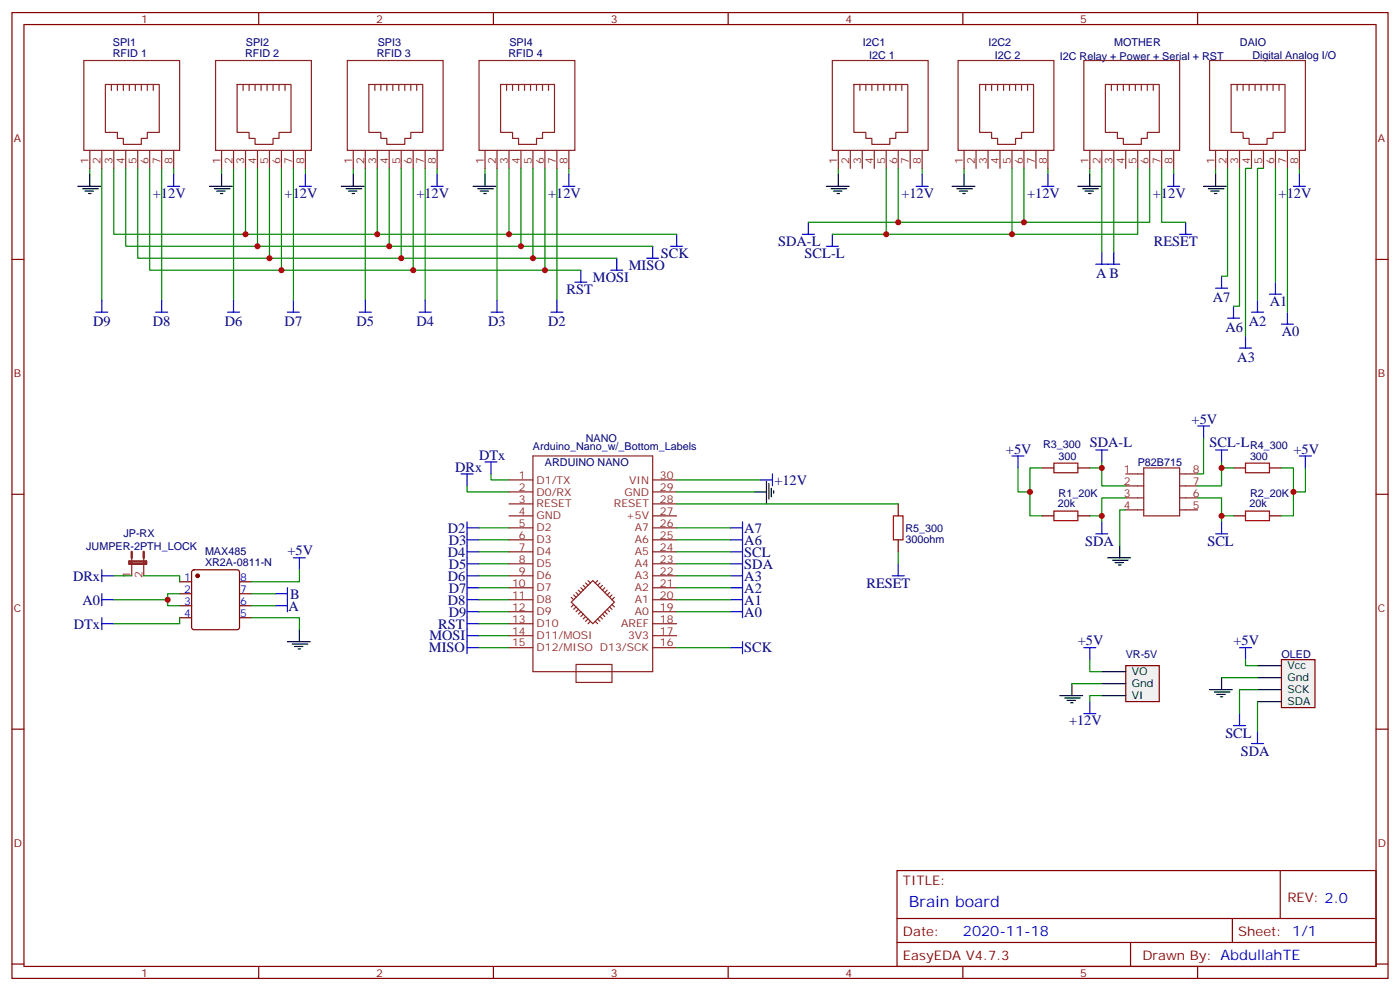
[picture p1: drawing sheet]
<svg xmlns="http://www.w3.org/2000/svg" width="412mm" height="292mm" viewBox="0 0 412 292" stroke-linecap="round" stroke-linejoin="round" font-family="sans-serif">
<g fill="none" stroke="#870000" stroke-width=".35">
<path d="M3.5 3.7h405.4v284.3h-405.4zM7.1 7.2h398.2v277.3h-398.2zM76.2 3.7v3.5M145.3 3.7v3.5M214.5 3.7v3.5M283.6 3.7v3.5M352.8 3.7v3.5M3.5 76.4h3.6M405.3 76.4h3.6M306.9 137.8h3.5M317.5 137.8h3.5M363.4 137.8h3.5"/>
<path d="M373.9 137.8h3.6M3.5 145.5h3.6M306.9 151.9h3.5M317.5 151.9h3.5M363.4 151.9h3.5M373.9 151.9h3.6M405.3 145.5h3.6M3.5 214.7h3.6M405.3 214.7h3.6M264.2 256.3h141.1v28.2h-141.1zM377.1 256.3v14.1M264.2 270.4h141.1"/>
<path d="M264.2 277.5h141.1M333 277.5v7M363 270.4v7.1M3.5 283.8h3.6M76.2 284.5v3.5M145.3 284.5v3.5M214.5 284.5v3.5M283.6 284.5v3.5M352.8 284.5v3.5M405.3 283.8h3.6"/>
</g>
<path d="M222.2 144.8h3.6M225.8 141.6v6.7M226.5 142.3v4.6M227.2 143.8v2.4M227.9 144.5v.7" fill="none" stroke="#000" stroke-width=".35"/>
<g fill="none" stroke="#008700" stroke-width=".35">
<path d="M26.5 49.6v1.7M30 49.6v38.8M33.5 49.6v19.4h165.8M37 49.6v22.9h155.3M40.6 49.6v26.4h141.1M44.1 49.6v30h127M47.6 49.6v38.8M51.2 49.6v1.7M65.3 49.6v1.7M68.8 49.6v38.8M72.3 49.6v19.4M75.8 49.6v22.9"/>
<path d="M79.4 49.6v26.4M82.9 49.6v30M90 49.6v1.7M104.1 49.6v1.7M107.6 49.6v38.8M111.1 49.6v19.4M114.7 49.6v22.9M118.2 49.6v26.4M121.7 49.6v30M125.2 49.6v38.8M128.8 49.6v1.7M142.9 49.6v1.7"/>
<path d="M146.4 49.6v38.8M149.9 49.6v19.4M153.5 49.6v22.9M157 49.6v26.4M160.5 49.6v30M164 49.6v38.8M167.6 49.6v1.7M246.9 49.6v1.7M271.6 49.6v1.7M284 49.6v1.7M308.7 49.6v1.7M321 49.6v1.7"/>
<path d="M345.7 49.6v1.7M358.1 49.6v1.7M382.8 49.6v1.7"/>
</g>
<path d="M310.4 136.3h7.1v2.9h-7.1zM366.9 136.3h7v2.9h-7zM310.4 150.5h7.1v2.8h-7.1zM366.9 150.5h7v2.8h-7z" fill="none" stroke="#a10000" stroke-width=".35"/>
<g fill="none" stroke="#00f" stroke-width=".35">
<path d="M171.1 79.6v3.5M179.9 79.6h3.5M181.7 76v3.6M190.5 76h3.5M192.3 72.5v3.5M197.6 72.5h3.5M199.3 69v3.5M169.3 83.1h3.6M137.6 190.7h3.5M137.6 181.9v10.5M137.6 187.1h3.5M137.6 183.6h3.5"/>
<path d="M215.2 190.7h3.5M218.7 188.9v3.5"/>
</g>
<g fill="none" stroke="#8c2424" stroke-width=".35">
<path d="M24.7 17.8h28.2v26.5h-28.2zM63.5 17.8h28.2v26.5h-28.2zM102.3 17.8h28.2v26.5h-28.2zM141.1 17.8h28.2v26.5h-28.2zM31 24.9h15.9v14.1h-3.5v1.7h-1.8v1.8h-5.3v-1.8h-1.7v-1.7h-3.6zM32.8 24.9v1.7M34.6 24.9v1.7M36.3 24.9v1.7M38.1 24.9v1.7M39.9 24.9v1.7M41.6 24.9v1.7M43.4 24.9v1.7"/>
<path d="M45.2 24.9v1.7M69.8 24.9h15.9v14.1h-3.5v1.7h-1.8v1.8h-5.3v-1.8h-1.7v-1.7h-3.6zM71.6 24.9v1.7M73.4 24.9v1.7M75.1 24.9v1.7M76.9 24.9v1.7M78.7 24.9v1.7M80.4 24.9v1.7M82.2 24.9v1.7M84 24.9v1.7M108.7 24.9h15.8v14.1h-3.5v1.7h-1.8v1.8h-5.3v-1.8h-1.7v-1.7h-3.5zM110.4 24.9v1.7"/>
<path d="M112.2 24.9v1.7M113.9 24.9v1.7M115.7 24.9v1.7M117.5 24.9v1.7M119.2 24.9v1.7M121 24.9v1.7M122.8 24.9v1.7M147.5 24.9h15.8v14.1h-3.5v1.7h-1.8v1.8h-5.2v-1.8h-1.8v-1.7h-3.5zM149.2 24.9v1.7M151 24.9v1.7M152.8 24.9v1.7M154.5 24.9v1.7"/>
<path d="M156.3 24.9v1.7M158 24.9v1.7M159.8 24.9v1.7M161.6 24.9v1.7M26.5 44.3v5.3M30 44.3v5.3M33.5 44.3v5.3M37 44.3v5.3M40.6 44.3v5.3M44.1 44.3v5.3M47.6 44.3v5.3M51.2 44.3v5.3"/>
<path d="M65.3 44.3v5.3M68.8 44.3v5.3M72.3 44.3v5.3M75.8 44.3v5.3M79.4 44.3v5.3M82.9 44.3v5.3M86.4 44.3v5.3M90 44.3v5.3M104.1 44.3v5.3M107.6 44.3v5.3M111.1 44.3v5.3M114.7 44.3v5.3"/>
<path d="M118.2 44.3v5.3M121.7 44.3v5.3M125.2 44.3v5.3M128.8 44.3v5.3M142.9 44.3v5.3M146.4 44.3v5.3M149.9 44.3v5.3M153.5 44.3v5.3M157 44.3v5.3M160.5 44.3v5.3M164 44.3v5.3M167.6 44.3v5.3"/>
</g>
<path d="M331.6 196h9.9v10.6h-9.9z" fill="#f0f0f0" stroke="#870000" stroke-width=".35"/>
<g fill="none" stroke="#000" stroke-width=".35">
<path d="M326.3 164.2h6.7M327.7 164.9h4.6M328.4 165.6h2.5M329.5 166.3h.7M329.8 160.7v3.5M324.6 197.7h7M312.2 204.8h6.7M313.6 205.5h4.6M314.3 206.2h2.5M315.4 206.9h.7M315.7 201.3v3.5M324.6 201.3h7"/>
<path d="M324.6 204.8h7"/>
</g>
<g fill="none" stroke="#00f" stroke-width=".35">
<path d="M236.4 69h3.5M238.1 65.4v3.6M243.4 72.5h3.5M245.2 69v3.5M347.5 69h3.5M349.2 65.4v3.6M373.9 86.6h3.6M375.7 83.1v3.5M377.5 95.4h3.5M379.2 91.9v3.5M298.1 134.2h3.5M299.9 134.2v3.6"/>
<path d="M322.8 132.5h3.5M324.6 132.5v3.5M352.8 125.4h3.5M354.5 125.4v3.5M358.1 132.5h3.5M359.8 132.5v3.5M382.8 134.2h3.5M384.5 134.2v3.6M322.8 157.2h3.5M324.6 153.6v3.6M358.1 157.2h3.5M359.8 153.6v3.6"/>
<path d="M30 169.5h3.5M30 167.7v3.6M215.2 166h3.5M215.2 162.5h3.5M215.2 176.6h3.5M218.7 160.7v7M218.7 174.8v7.1M262.8 169.5h3.5M264.6 166v3.5M30 181.9v3.5M30 183.6h3.5M215.2 180.1h3.5"/>
<path d="M319.3 190.7h3.5M321 190.7v3.5M319.3 210.1h3.5M321 206.6v3.5"/>
</g>
<g fill="none" stroke="#008700" stroke-width=".35">
<path d="M261.1 49.6v19.4M264.6 49.6v15.8M298.1 49.6v19.4M301.6 49.6v15.8M335.1 49.6v19.4h-89.9M338.7 49.6v15.8h-100.6M342.2 49.6v15.8h7M324.6 136v7.1h7M359.8 136v7.1h-7M359.8 137.8h3.6M331.6 150.1h-1.8v10.6M352.8 146.6h7v7"/>
<path d="M264.6 162.5v3.5M321 194.2v3.5h3.6M315.7 201.3h8.9M324.6 204.8h-3.6v1.8"/>
</g>
<g fill="none" stroke="#8c2424" stroke-width=".35">
<path d="M245.2 17.8h28.2v26.5h-28.2zM282.2 17.8h28.2v26.5h-28.2zM319.3 17.8h28.2v26.5h-28.2zM356.3 17.8h28.2v26.5h-28.2zM251.5 24.9h15.9v14.1h-3.5v1.7h-1.8v1.8h-5.3v-1.8h-1.7v-1.7h-3.6zM253.3 24.9v1.7M255.1 24.9v1.7M256.8 24.9v1.7M258.6 24.9v1.7M260.3 24.9v1.7M262.1 24.9v1.7M263.9 24.9v1.7"/>
<path d="M265.6 24.9v1.7M288.6 24.9h15.8v14.1h-3.5v1.7h-1.7v1.8h-5.3v-1.8h-1.8v-1.7h-3.5zM290.3 24.9v1.7M292.1 24.9v1.7M293.9 24.9v1.7M295.6 24.9v1.7M297.4 24.9v1.7M299.2 24.9v1.7M300.9 24.9v1.7M302.7 24.9v1.7M325.6 24.9h15.9v14.1h-3.5v1.7h-1.8v1.8h-5.3v-1.8h-1.8v-1.7h-3.5zM327.4 24.9v1.7"/>
<path d="M329.1 24.9v1.7M330.9 24.9v1.7M332.7 24.9v1.7M334.4 24.9v1.7M336.2 24.9v1.7M338 24.9v1.7M339.7 24.9v1.7M362.7 24.9h15.8v14.1h-3.5v1.7h-1.8v1.8h-5.3v-1.8h-1.7v-1.7h-3.5zM364.4 24.9v1.7M366.2 24.9v1.7M367.9 24.9v1.7M369.7 24.9v1.7"/>
<path d="M371.5 24.9v1.7M373.2 24.9v1.7M375 24.9v1.7M376.8 24.9v1.7M246.9 44.3v5.3M250.5 44.3v5.3M254 44.3v5.3M257.5 44.3v5.3M261.1 44.3v5.3M264.6 44.3v5.3M268.1 44.3v5.3M271.6 44.3v5.3"/>
<path d="M284 44.3v5.3M287.5 44.3v5.3M291 44.3v5.3M294.6 44.3v5.3M298.1 44.3v5.3M301.6 44.3v5.3M305.2 44.3v5.3M308.7 44.3v5.3M321 44.3v5.3M324.6 44.3v5.3M328.1 44.3v5.3M331.6 44.3v5.3"/>
<path d="M335.1 44.3v5.3M338.7 44.3v5.3M342.2 44.3v5.3M345.7 44.3v5.3M358.1 44.3v5.3M361.6 44.3v5.3M365.1 44.3v5.3M368.7 44.3v5.3M372.2 44.3v5.3M375.7 44.3v5.3M379.2 44.3v5.3M382.8 44.3v5.3"/>
<path d="M331.6 139.5h5.3M336.9 137.8h10.6v14.1h-10.6zM347.5 139.5h5.3M331.6 143.1h5.3M331.6 146.6h5.3M331.6 150.1h5.3M347.5 143.1h5.3M347.5 146.6h5.3M347.5 150.1h5.3"/>
</g>
<path d="M263.2 151.9h2.8v7h-2.8z" fill="none" stroke="#a10000" stroke-width=".35"/>
<path d="M264.6 148.3v3.6M264.6 158.9v3.6" fill="none" stroke="#870000" stroke-width=".35"/>
<path d="M377.5 194.2h9.8v14.1h-9.8z" fill="#f0f0f0" stroke="#870000" stroke-width=".35"/>
<g fill="none" stroke="#000" stroke-width=".35">
<path d="M22.9 54.9h6.7M24.3 55.6h4.6M25 56.3h2.5M26.1 57h.7M26.5 51.3v3.6M61.7 54.9h6.7M63.1 55.6h4.6M63.9 56.3h2.4M64.9 57h.7M65.3 51.3v3.6M100.5 54.9h6.7M102 55.6h4.5"/>
<path d="M102.7 56.3h2.4M103.7 57h.7M104.1 51.3v3.6M139.3 54.9h6.7M140.8 55.6h4.5M141.5 56.3h2.4M142.5 57h.7M142.9 51.3v3.6M243.4 54.9h6.7M244.8 55.6h4.6M245.5 56.3h2.5M246.6 57h.7"/>
<path d="M246.9 51.3v3.6M280.5 54.9h6.7M281.9 55.6h4.6M282.6 56.3h2.4M283.6 57h.7M284 51.3v3.6M317.5 54.9h6.7M318.9 55.6h4.6M319.6 56.3h2.5M320.7 57h.7M321 51.3v3.6M354.5 54.9h6.7"/>
<path d="M356 55.6h4.5M356.7 56.3h2.4M357.7 57h.7M358.1 51.3v3.6M84.7 188.9h6.7M86.1 189.6h4.6M86.8 190.3h2.5M87.8 191h.7M88.2 185.4v3.5M359.8 199.5v3.5M370.4 196h7.1M370.4 199.5h7.1"/>
<path d="M356.3 203h6.7M357.7 203.7h4.6M358.4 204.4h2.5M359.5 205.1h.7M370.4 203h7.1M370.4 206.6h7.1"/>
</g>
<g fill="none" stroke="#00f" stroke-width=".35">
<path d="M49.4 54.9h3.5M51.2 51.3v3.6M88.2 54.9h3.5M90 51.3v3.6M127 54.9h3.5M128.8 51.3v3.6M165.8 54.9h3.5M167.6 51.3v3.6M269.9 54.9h3.5M271.6 51.3v3.6M306.9 54.9h3.5M308.7 51.3v3.6"/>
<path d="M344 54.9h3.5M345.7 51.3v3.6M381 54.9h3.5M382.8 51.3v3.6M322.8 77.8h7M324.6 74.3v3.5M328.1 74.3v3.5M28.2 91.9h3.5M30 88.4v3.5M45.9 91.9h3.5M47.6 88.4v3.5M67 91.9h3.6"/>
<path d="M68.8 88.4v3.5M84.7 91.9h3.5M86.4 88.4v3.5M105.8 91.9h3.6M107.6 88.4v3.5M123.5 91.9h3.5M125.2 88.4v3.5M144.6 91.9h3.6M146.4 88.4v3.5M162.3 91.9h3.5M164 88.4v3.5M358.1 84.8h3.5"/>
<path d="M359.8 81.3v3.5M361.6 93.7h3.5M363.4 90.1v3.6M366.9 99v3.5M368.7 91.9h3.5M370.4 88.4v3.5M365.1 102.5h3.6M135.8 139.5h3.5M137.6 139.5v3.6M142.9 136h3.5M144.6 136v3.5M227.5 139.5v3.6"/>
<path d="M137.6 153.6v28.3M137.6 155.4h3.5M137.6 158.9h3.5M215.2 155.4h3.5M215.2 158.9h3.5M218.7 153.6v7.1M224 141.3h3.5M30 176.6h3.5M30 174.8v3.5M81.1 178.3h3.6M81.1 174.8h3.6M84.7 173v7.1"/>
<path d="M86.4 164.2h3.6M88.2 164.2v3.5M137.6 176.6h3.5M137.6 173h3.5M137.6 169.5h3.5M137.6 166h3.5M137.6 162.5h3.5M215.2 173h3.5M215.2 169.5h3.5M218.7 167.7v7.1M137.6 180.1h3.5M365.1 190.7h3.6"/>
<path d="M366.9 190.7v3.5M363.4 213.6h3.5M365.1 210.1v3.5M368.7 218.9h3.5M370.4 215.4v3.5"/>
</g>
<g fill="none" stroke="#008700" stroke-width=".35">
<path d="M86.4 49.6v38.8M324.6 49.6v24.7M328.1 49.6v24.7M361.6 49.6v31.7h-1.8M365.1 49.6v40.5h-1.7M368.7 49.6h-1.8v49.4M372.2 49.6h-1.8v38.8M375.7 49.6v33.5M379.2 49.6v42.3M144.6 139.5v1.8h5.3M299.9 137.8v7h3.5M306.9 137.8h-3.5v14.1h3.5"/>
<path d="M321 137.8h3.6M354.5 128.9v10.6h-1.7M377.5 137.8h3.5v14.1h-3.5M384.5 137.8v7h-3.5M137.6 143.1v1.7h12.3M141.1 158.9h8.8M141.1 155.4h8.8M199.3 144.8h22.9M199.3 141.3h24.7M199.3 148.3h65.3M199.3 158.9h15.9M199.3 155.4h15.9"/>
<path d="M321 151.9h3.6M331.6 146.6h-7v7M359.8 151.9h3.6M33.5 176.6h15.9M33.5 169.5h5.3M42.3 169.5h10.6v1.8M52.9 174.8h-3.5v3.5h3.5M74.1 174.8h7M74.1 178.3h7M88.2 167.7v3.6h-14.1M141.1 176.6h8.8M141.1 169.5h8.8"/>
<path d="M141.1 173h8.8M141.1 166h8.8M141.1 162.5h8.8M199.3 176.6h15.9M199.3 169.5h15.9M199.3 173h15.9M199.3 166h15.9M199.3 162.5h15.9M52.9 181.9v1.7h-19.4M74.1 181.9h14.1v3.5M141.1 180.1h8.8M141.1 190.7h8.8"/>
<path d="M141.1 187.1h8.8M141.1 183.6h8.8M199.3 180.1h15.9M199.3 190.7h15.9M359.8 199.5h10.6M366.9 194.2v1.8h3.5M370.4 203h-5.3v7.1M370.4 206.6v8.8"/>
</g>
<path d="M52.9 171.3h3.5M52.9 174.8h3.5M52.9 178.3h3.5M56.7 168l.4-.3h12.7l.5 .3 .3 .5v16.2l-.3 .5-.5 .2h-12.7l-.4-.2-.3-.5v-16.2zM70.6 171.3h3.5M70.6 174.8h3.5M70.6 178.3h3.5M52.9 181.9h3.5M70.6 181.9h3.5" fill="none" stroke="#870000" stroke-width=".35"/>
<circle cx="58.2" cy="169.5" r=".53" fill="#870000" stroke="#870000" stroke-width=".35"/>
<g fill="none" stroke="#8c2424" stroke-width=".35">
<path d="M157 134.2h35.3v63.5h-35.3zM149.9 158.9h7.1M149.9 155.4h7.1M149.9 151.9h7.1M149.9 148.3h7.1M149.9 144.8h7.1M149.9 141.3h7.1M192.3 158.9h7M192.3 155.4h7M192.3 151.9h7M192.3 148.3h7M192.3 144.8h7"/>
<path d="M192.3 141.3h7M38.8 164.2v5.3M42.3 164.2v5.3M149.9 176.6h7.1M149.9 173h7.1M149.9 169.5h7.1M149.9 166h7.1M149.9 162.5h7.1M168.3 177.3l6.3-6.4 6.4 6.4-6.4 6.3zM168.3 175.9l.7 .7M169 175.2l.7 .7M169 178l-.7 .7"/>
<path d="M169.7 178.7l-.7 .7M169.7 174.4l.7 .8M170.4 173.7l.7 .7M170.4 179.4l-.7 .7M171.1 173l.7 .7M171.8 172.3l.7 .7M172.5 171.6l.7 .7M173.2 170.9l.7 .7M176 170.9l-.7 .7M176.7 171.6l-.7 .7M177.4 172.3l-.7 .7M178.2 173l-.8 .7"/>
<path d="M178.9 179.4l.7 .7M178.9 173.7l-.7 .7M179.6 178.7l.7 .7M179.6 174.4l-.7 .8M180.3 178l.7 .7M180.3 175.2l-.7 .7M181 175.9l-.7 .7M192.3 176.6h7M192.3 173h7M192.3 169.5h7M192.3 166h7M192.3 162.5h7"/>
<path d="M149.9 187.1h7.1M149.9 183.6h7.1M149.9 180.1h7.1M149.9 190.7h7.1M169.7 195.6h10.6v5.3h-10.6zM171.1 180.1l-.7 .7M171.8 180.8l-.7 .7M172.5 181.5l-.7 .7M173.2 182.2l-.7 .7M173.9 182.9l-.7 .7M175.3 182.9l.7 .7M176 182.2l.7 .7"/>
<path d="M176.7 181.5l.7 .7M177.4 180.8l.8 .7M178.2 180.1l.7 .7M192.3 187.1h7M192.3 183.6h7M192.3 180.1h7M192.3 190.7h7"/>
</g>
<path d="M38.1 165.3h4.9v.7h-4.9zM38.8 162.5v1.7M42.3 162.5v1.7" fill="none" stroke="#8c2424" stroke-width=".71"/>
<g fill="#c00">
<circle cx="303.4" cy="144.8" r=".88"/>
<circle cx="324.6" cy="151.9" r=".88"/>
<circle cx="324.6" cy="137.8" r=".88"/>
<circle cx="381" cy="144.8" r=".88"/>
<circle cx="359.8" cy="151.9" r=".88"/>
<circle cx="261.1" cy="69" r=".88"/>
<circle cx="298.1" cy="69" r=".88"/>
<circle cx="264.6" cy="65.4" r=".88"/>
<circle cx="301.6" cy="65.4" r=".88"/>
<circle cx="359.8" cy="137.8" r=".88"/>
<circle cx="160.5" cy="79.6" r=".88"/>
<circle cx="121.7" cy="79.6" r=".88"/>
<circle cx="82.9" cy="79.6" r=".88"/>
<circle cx="157" cy="76" r=".88"/>
<circle cx="118.2" cy="76" r=".88"/>
<circle cx="79.4" cy="76" r=".88"/>
<circle cx="153.5" cy="72.5" r=".88"/>
<circle cx="114.7" cy="72.5" r=".88"/>
<circle cx="75.8" cy="72.5" r=".88"/>
<circle cx="149.9" cy="69" r=".88"/>
<circle cx="111.1" cy="69" r=".88"/>
<circle cx="72.3" cy="69" r=".88"/>
<circle cx="49.4" cy="176.6" r=".88"/>
</g>
<text font-size="4.6" fill="#00f" x="267.8" y="266.9">Brain board</text>
<g font-size="4.2" fill="#000080">
<text x="45" y="58.3">+12V</text>
<text x="83.8" y="58.3">+12V</text>
<text x="122.6" y="58.3">+12V</text>
<text x="161.4" y="58.3">+12V</text>
<text x="265.5" y="58.3">+12V</text>
<text x="302.6" y="58.3">+12V</text>
<text x="339.6" y="58.3">+12V</text>
<text x="376.6" y="58.3">+12V</text>
<text x="194.7" y="76">SCK</text>
<text x="229.2" y="72.5">SDA-L</text>
<text x="237" y="76.1">SCL-L</text>
<text x="339.9" y="72.4">RESET</text>
<text x="174.7" y="83">MOSI</text>
<text x="185.3" y="79.5">MISO</text>
<text x="322.9" y="81.9">A B</text>
<text x="166.9" y="86.6">RST</text>
<text x="357.2" y="88.9">A7</text>
<text x="27.4" y="96">D9</text>
<text x="45" y="96">D8</text>
<text x="66.2" y="96">D6</text>
<text x="83.8" y="96">D7</text>
<text x="105" y="96">D5</text>
<text x="122.7" y="96">D4</text>
<text x="143.8" y="96">D3</text>
<text x="161.5" y="96">D2</text>
<text x="367.8" y="96">A2</text>
<text x="374.1" y="90.1">A1</text>
<text x="361" y="97.7">A6</text>
<text x="377.6" y="98.9">A0</text>
<text x="364.5" y="106.5">A3</text>
<text x="351" y="124.7">+5V</text>
<text x="321" y="131.7">SDA-L</text>
<text x="356.3" y="131.7">SCL-L</text>
<text x="141.1" y="135.3">DTx</text>
<text x="296.3" y="133.5">+5V</text>
<text x="381" y="133.6">+5V</text>
<text x="134.1" y="138.9">DRx</text>
<text x="228.1" y="142.7">+12V</text>
<text x="131.9" y="156.8">D2</text>
<text x="132.2" y="160.3">D3</text>
<text x="219.3" y="156.8">A7</text>
<text x="219.3" y="160.3">A6</text>
<text x="319.7" y="160.7">SDA</text>
<text x="355.7" y="160.7">SCL</text>
<text x="84.7" y="163.5">+5V</text>
<text x="131.9" y="163.9">D4</text>
<text x="132.2" y="167.4">D5</text>
<text x="219.3" y="167.4">SDA</text>
<text x="219.3" y="163.9">SCL</text>
<text x="21.5" y="170.9">DRx</text>
<text x="131.9" y="170.9">D6</text>
<text x="219.3" y="170.9">A3</text>
<text x="255.2" y="173">RESET</text>
<text x="24.3" y="178">A0</text>
<text x="85" y="179.7">A</text>
<text x="85.5" y="176.2">B</text>
<text x="131.9" y="178">D8</text>
<text x="132.2" y="174.5">D7</text>
<text x="219.3" y="178">A1</text>
<text x="219.3" y="174.5">A2</text>
<text x="21.7" y="185">DTx</text>
<text x="129.1" y="185">RST</text>
<text x="132.2" y="181.5">D9</text>
<text x="219.3" y="181.5">A0</text>
<text x="126.5" y="188.6">MOSI</text>
<text x="317.5" y="189.9">+5V</text>
<text x="363.4" y="189.9">+5V</text>
<text x="126.4" y="192.1">MISO</text>
<text x="219.3" y="192.1">SCK</text>
<text x="314.9" y="213.6">+12V</text>
<text x="360.9" y="217.2">SCL</text>
<text x="365.5" y="222.5">SDA</text>
</g>
<text font-size="4.2" fill="#00f" x="283.6" y="275.7">2020-11-18</text>
<g font-size="3.9" fill="#800">
<text x="266" y="260.5">TITLE:</text>
<text x="379.2" y="265.5">REV: 2.0</text>
<text x="266" y="275.7">Date:</text>
<text x="364.8" y="275.7">Sheet: 1/1</text>
<text x="266" y="282.8">EasyEDA V4.7.3</text>
<text x="336.5" y="282.8">Drawn By: AbdullahTE</text>
</g>
<g font-size="3.2" fill="#800">
<text x="41.6" y="6.7">1</text>
<text x="110.8" y="6.7">2</text>
<text x="179.9" y="6.7">3</text>
<text x="249.1" y="6.7">4</text>
<text x="318.2" y="6.7">5</text>
<text x="4.1" y="41.8">A</text>
<text x="405.9" y="41.8">A</text>
<text x="4.1" y="110.9">B</text>
<text x="405.9" y="110.9">B</text>
<text x="4.1" y="180.1">C</text>
<text x="405.9" y="180.1">C</text>
<text x="4.1" y="249.2">D</text>
<text x="405.9" y="249.2">D</text>
<text x="41.6" y="287.5">1</text>
<text x="110.8" y="287.5">2</text>
<text x="179.9" y="287.5">3</text>
<text x="249.1" y="287.5">4</text>
<text x="318.2" y="287.5">5</text>
</g>
<g font-size="3.2" fill="#000080">
<text x="33.2" y="16.8">RFID 1</text>
<text x="33.2" y="13.6">SPI1</text>
<text x="72.2" y="16.8">RFID 2</text>
<text x="72.4" y="13.5">SPI2</text>
<text x="111" y="16.8">RFID 3</text>
<text x="111.3" y="13.5">SPI3</text>
<text x="149.8" y="16.8">RFID 4</text>
<text x="150.1" y="13.5">SPI4</text>
<text x="254.1" y="13.5">I2C1</text>
<text x="256" y="17.3">I2C 1</text>
<text x="291.2" y="13.5">I2C2</text>
<text x="293.1" y="17.3">I2C 2</text>
<text x="312.2" y="17.6">I2C Relay + Power + Serial + RST</text>
<text x="328.2" y="13.5">MOTHER</text>
<text x="365.3" y="13.5">DAIO</text>
<text x="368.9" y="17.3">Digital Analog I/O</text>
<text x="172.6" y="130">NANO</text>
<text x="307.3" y="131.8">R3_300</text>
<text x="157" y="132.5">Arduino_Nano_w/_Bottom_Labels</text>
<text x="160.5" y="137.2">ARDUINO NANO</text>
<text x="311.8" y="135.3">300</text>
<text x="335.1" y="137.2">P82B715</text>
<text x="368.2" y="135.3">300</text>
<text x="368.2" y="132.1">R4_300</text>
<text x="311.6" y="149.4">20k</text>
<text x="311.8" y="146.2">R1_20K</text>
<text x="368" y="149.4">20k</text>
<text x="368.3" y="146.2">R2_20K</text>
<text x="25.4" y="161.8">JUMPER-2PTH_LOCK</text>
<text x="36.4" y="158.2">JP-RX</text>
<text x="266.7" y="159.7">300ohm</text>
<text x="266.7" y="156.5">R5_300</text>
<text x="60.4" y="166.7">XR2A-0811-N</text>
<text x="60.4" y="163.5">MAX485</text>
<text x="331.6" y="193.7">VR-5V</text>
<text x="377.5" y="193.7">OLED</text>
</g>
<g font-size="3.2" fill="#8d2323">
<text x="26.1" y="48.4" transform="rotate(-90 26.1 48.4)">1</text>
<text x="29.6" y="48.4" transform="rotate(-90 29.6 48.4)">2</text>
<text x="33.2" y="48.4" transform="rotate(-90 33.2 48.4)">3</text>
<text x="36.7" y="48.4" transform="rotate(-90 36.7 48.4)">4</text>
<text x="40.2" y="48.4" transform="rotate(-90 40.2 48.4)">5</text>
<text x="43.7" y="48.4" transform="rotate(-90 43.7 48.4)">6</text>
<text x="47.3" y="48.4" transform="rotate(-90 47.3 48.4)">7</text>
<text x="50.8" y="48.4" transform="rotate(-90 50.8 48.4)">8</text>
<text x="64.9" y="48.4" transform="rotate(-90 64.9 48.4)">1</text>
<text x="68.4" y="48.4" transform="rotate(-90 68.4 48.4)">2</text>
<text x="72" y="48.4" transform="rotate(-90 72 48.4)">3</text>
<text x="75.5" y="48.4" transform="rotate(-90 75.5 48.4)">4</text>
<text x="79" y="48.4" transform="rotate(-90 79 48.4)">5</text>
<text x="82.5" y="48.4" transform="rotate(-90 82.5 48.4)">6</text>
<text x="86.1" y="48.4" transform="rotate(-90 86.1 48.4)">7</text>
<text x="89.6" y="48.4" transform="rotate(-90 89.6 48.4)">8</text>
<text x="103.7" y="48.4" transform="rotate(-90 103.7 48.4)">1</text>
<text x="107.2" y="48.4" transform="rotate(-90 107.2 48.4)">2</text>
<text x="110.8" y="48.4" transform="rotate(-90 110.8 48.4)">3</text>
<text x="114.3" y="48.4" transform="rotate(-90 114.3 48.4)">4</text>
<text x="117.8" y="48.4" transform="rotate(-90 117.8 48.4)">5</text>
<text x="121.4" y="48.4" transform="rotate(-90 121.4 48.4)">6</text>
<text x="124.9" y="48.4" transform="rotate(-90 124.9 48.4)">7</text>
<text x="128.4" y="48.4" transform="rotate(-90 128.4 48.4)">8</text>
<text x="142.5" y="48.4" transform="rotate(-90 142.5 48.4)">1</text>
<text x="146" y="48.4" transform="rotate(-90 146 48.4)">2</text>
<text x="149.6" y="48.4" transform="rotate(-90 149.6 48.4)">3</text>
<text x="153.1" y="48.4" transform="rotate(-90 153.1 48.4)">4</text>
<text x="156.6" y="48.4" transform="rotate(-90 156.6 48.4)">5</text>
<text x="160.2" y="48.4" transform="rotate(-90 160.2 48.4)">6</text>
<text x="163.7" y="48.4" transform="rotate(-90 163.7 48.4)">7</text>
<text x="167.2" y="48.4" transform="rotate(-90 167.2 48.4)">8</text>
<text x="246.6" y="48.4" transform="rotate(-90 246.6 48.4)">1</text>
<text x="250.1" y="48.4" transform="rotate(-90 250.1 48.4)">2</text>
<text x="253.6" y="48.4" transform="rotate(-90 253.6 48.4)">3</text>
<text x="257.2" y="48.4" transform="rotate(-90 257.2 48.4)">4</text>
<text x="260.7" y="48.4" transform="rotate(-90 260.7 48.4)">5</text>
<text x="264.2" y="48.4" transform="rotate(-90 264.2 48.4)">6</text>
<text x="267.8" y="48.4" transform="rotate(-90 267.8 48.4)">7</text>
<text x="271.3" y="48.4" transform="rotate(-90 271.3 48.4)">8</text>
<text x="283.6" y="48.4" transform="rotate(-90 283.6 48.4)">1</text>
<text x="287.2" y="48.4" transform="rotate(-90 287.2 48.4)">2</text>
<text x="290.7" y="48.4" transform="rotate(-90 290.7 48.4)">3</text>
<text x="294.2" y="48.4" transform="rotate(-90 294.2 48.4)">4</text>
<text x="297.7" y="48.4" transform="rotate(-90 297.7 48.4)">5</text>
<text x="301.3" y="48.4" transform="rotate(-90 301.3 48.4)">6</text>
<text x="304.8" y="48.4" transform="rotate(-90 304.8 48.4)">7</text>
<text x="308.3" y="48.4" transform="rotate(-90 308.3 48.4)">8</text>
<text x="320.7" y="48.4" transform="rotate(-90 320.7 48.4)">1</text>
<text x="324.2" y="48.4" transform="rotate(-90 324.2 48.4)">2</text>
<text x="327.7" y="48.4" transform="rotate(-90 327.7 48.4)">3</text>
<text x="331.3" y="48.4" transform="rotate(-90 331.3 48.4)">4</text>
<text x="334.8" y="48.4" transform="rotate(-90 334.8 48.4)">5</text>
<text x="338.3" y="48.4" transform="rotate(-90 338.3 48.4)">6</text>
<text x="341.8" y="48.4" transform="rotate(-90 341.8 48.4)">7</text>
<text x="345.4" y="48.4" transform="rotate(-90 345.4 48.4)">8</text>
<text x="357.7" y="48.4" transform="rotate(-90 357.7 48.4)">1</text>
<text x="361.2" y="48.4" transform="rotate(-90 361.2 48.4)">2</text>
<text x="364.8" y="48.4" transform="rotate(-90 364.8 48.4)">3</text>
<text x="368.3" y="48.4" transform="rotate(-90 368.3 48.4)">4</text>
<text x="371.8" y="48.4" transform="rotate(-90 371.8 48.4)">5</text>
<text x="375.4" y="48.4" transform="rotate(-90 375.4 48.4)">6</text>
<text x="378.9" y="48.4" transform="rotate(-90 378.9 48.4)">7</text>
<text x="382.4" y="48.4" transform="rotate(-90 382.4 48.4)">8</text>
<text x="152.9" y="140.9">1</text>
<text x="158" y="142.3">D1/TX</text>
<text x="185.3" y="142.3">VIN</text>
<text x="194.4" y="140.9">30</text>
<text x="331" y="139.2">1</text>
<text x="331" y="142.7">2</text>
<text x="351.4" y="142.7">7</text>
<text x="351.4" y="139.2">8</text>
<text x="152.9" y="148">3</text>
<text x="152.9" y="144.5">2</text>
<text x="158" y="149.4">RESET</text>
<text x="158" y="145.9">D0/RX</text>
<text x="180.9" y="149.4">RESET</text>
<text x="183.9" y="145.9">GND</text>
<text x="194.4" y="144.5">29</text>
<text x="194.4" y="148">28</text>
<text x="331" y="146.2">3</text>
<text x="331" y="149.8">4</text>
<text x="351.4" y="149.8">5</text>
<text x="351.4" y="146.2">6</text>
<text x="152.9" y="155">5</text>
<text x="152.9" y="151.5">4</text>
<text x="158" y="152.9">GND</text>
<text x="184.4" y="152.9">+5V</text>
<text x="194.4" y="151.5">27</text>
<text x="194.4" y="155">26</text>
<text x="152.9" y="158.6">6</text>
<text x="158" y="160">D3</text>
<text x="158" y="156.5">D2</text>
<text x="187" y="156.5">A7</text>
<text x="187" y="160">A6</text>
<text x="194.4" y="158.6">25</text>
<text x="152.9" y="165.6">8</text>
<text x="152.9" y="162.1">7</text>
<text x="158" y="167">D5</text>
<text x="158" y="163.5">D4</text>
<text x="187" y="163.5">A5</text>
<text x="187" y="167">A4</text>
<text x="194.4" y="162.1">24</text>
<text x="194.4" y="165.6">23</text>
<text x="38.5" y="170.1" transform="rotate(-90 38.5 170.1)">1</text>
<text x="42" y="170.1" transform="rotate(-90 42 170.1)">2</text>
<text x="150.8" y="172.7">10</text>
<text x="152.9" y="169.2">9</text>
<text x="158" y="170.6">D6</text>
<text x="187" y="170.6">A3</text>
<text x="194.4" y="169.2">22</text>
<text x="194.4" y="172.7">21</text>
<text x="150.8" y="179.7">12</text>
<text x="150.8" y="176.2">11</text>
<text x="158" y="177.6">D8</text>
<text x="158" y="174.1">D7</text>
<text x="187" y="174.1">A2</text>
<text x="187" y="177.6">A1</text>
<text x="194.4" y="176.2">20</text>
<text x="194.4" y="179.7">19</text>
<text x="150.8" y="183.3">13</text>
<text x="158" y="184.7">D10</text>
<text x="158" y="181.2">D9</text>
<text x="183" y="184.7">AREF</text>
<text x="187" y="181.2">A0</text>
<text x="194.4" y="183.3">18</text>
<text x="150.8" y="186.8">14</text>
<text x="150.8" y="190.3">15</text>
<text x="158" y="188.2">D11/MOSI</text>
<text x="158" y="191.7">D12/MISO D13/SCK</text>
<text x="185" y="188.2">3V3</text>
<text x="194.4" y="186.8">17</text>
<text x="194.4" y="190.3">16</text>
</g>
<g font-size="3.2" fill="#00f">
<text x="54.3" y="170.9">1</text>
<text x="70.7" y="170.9">8</text>
<text x="54.3" y="174.4">2</text>
<text x="54.3" y="178">3</text>
<text x="70.7" y="178">6</text>
<text x="70.7" y="174.4">7</text>
<text x="54.3" y="181.5">4</text>
<text x="70.7" y="181.5">5</text>
</g>
<g font-size="3.2">
<text x="379.2" y="197">Vcc</text>
<text x="333.4" y="198.8">VO</text>
<text x="333.4" y="202.3">Gnd</text>
<text x="379.2" y="200.6">Gnd</text>
<text x="333.4" y="205.8">VI</text>
<text x="379.2" y="204.1">SCK</text>
<text x="379.2" y="207.6">SDA</text>
</g>
</svg>
